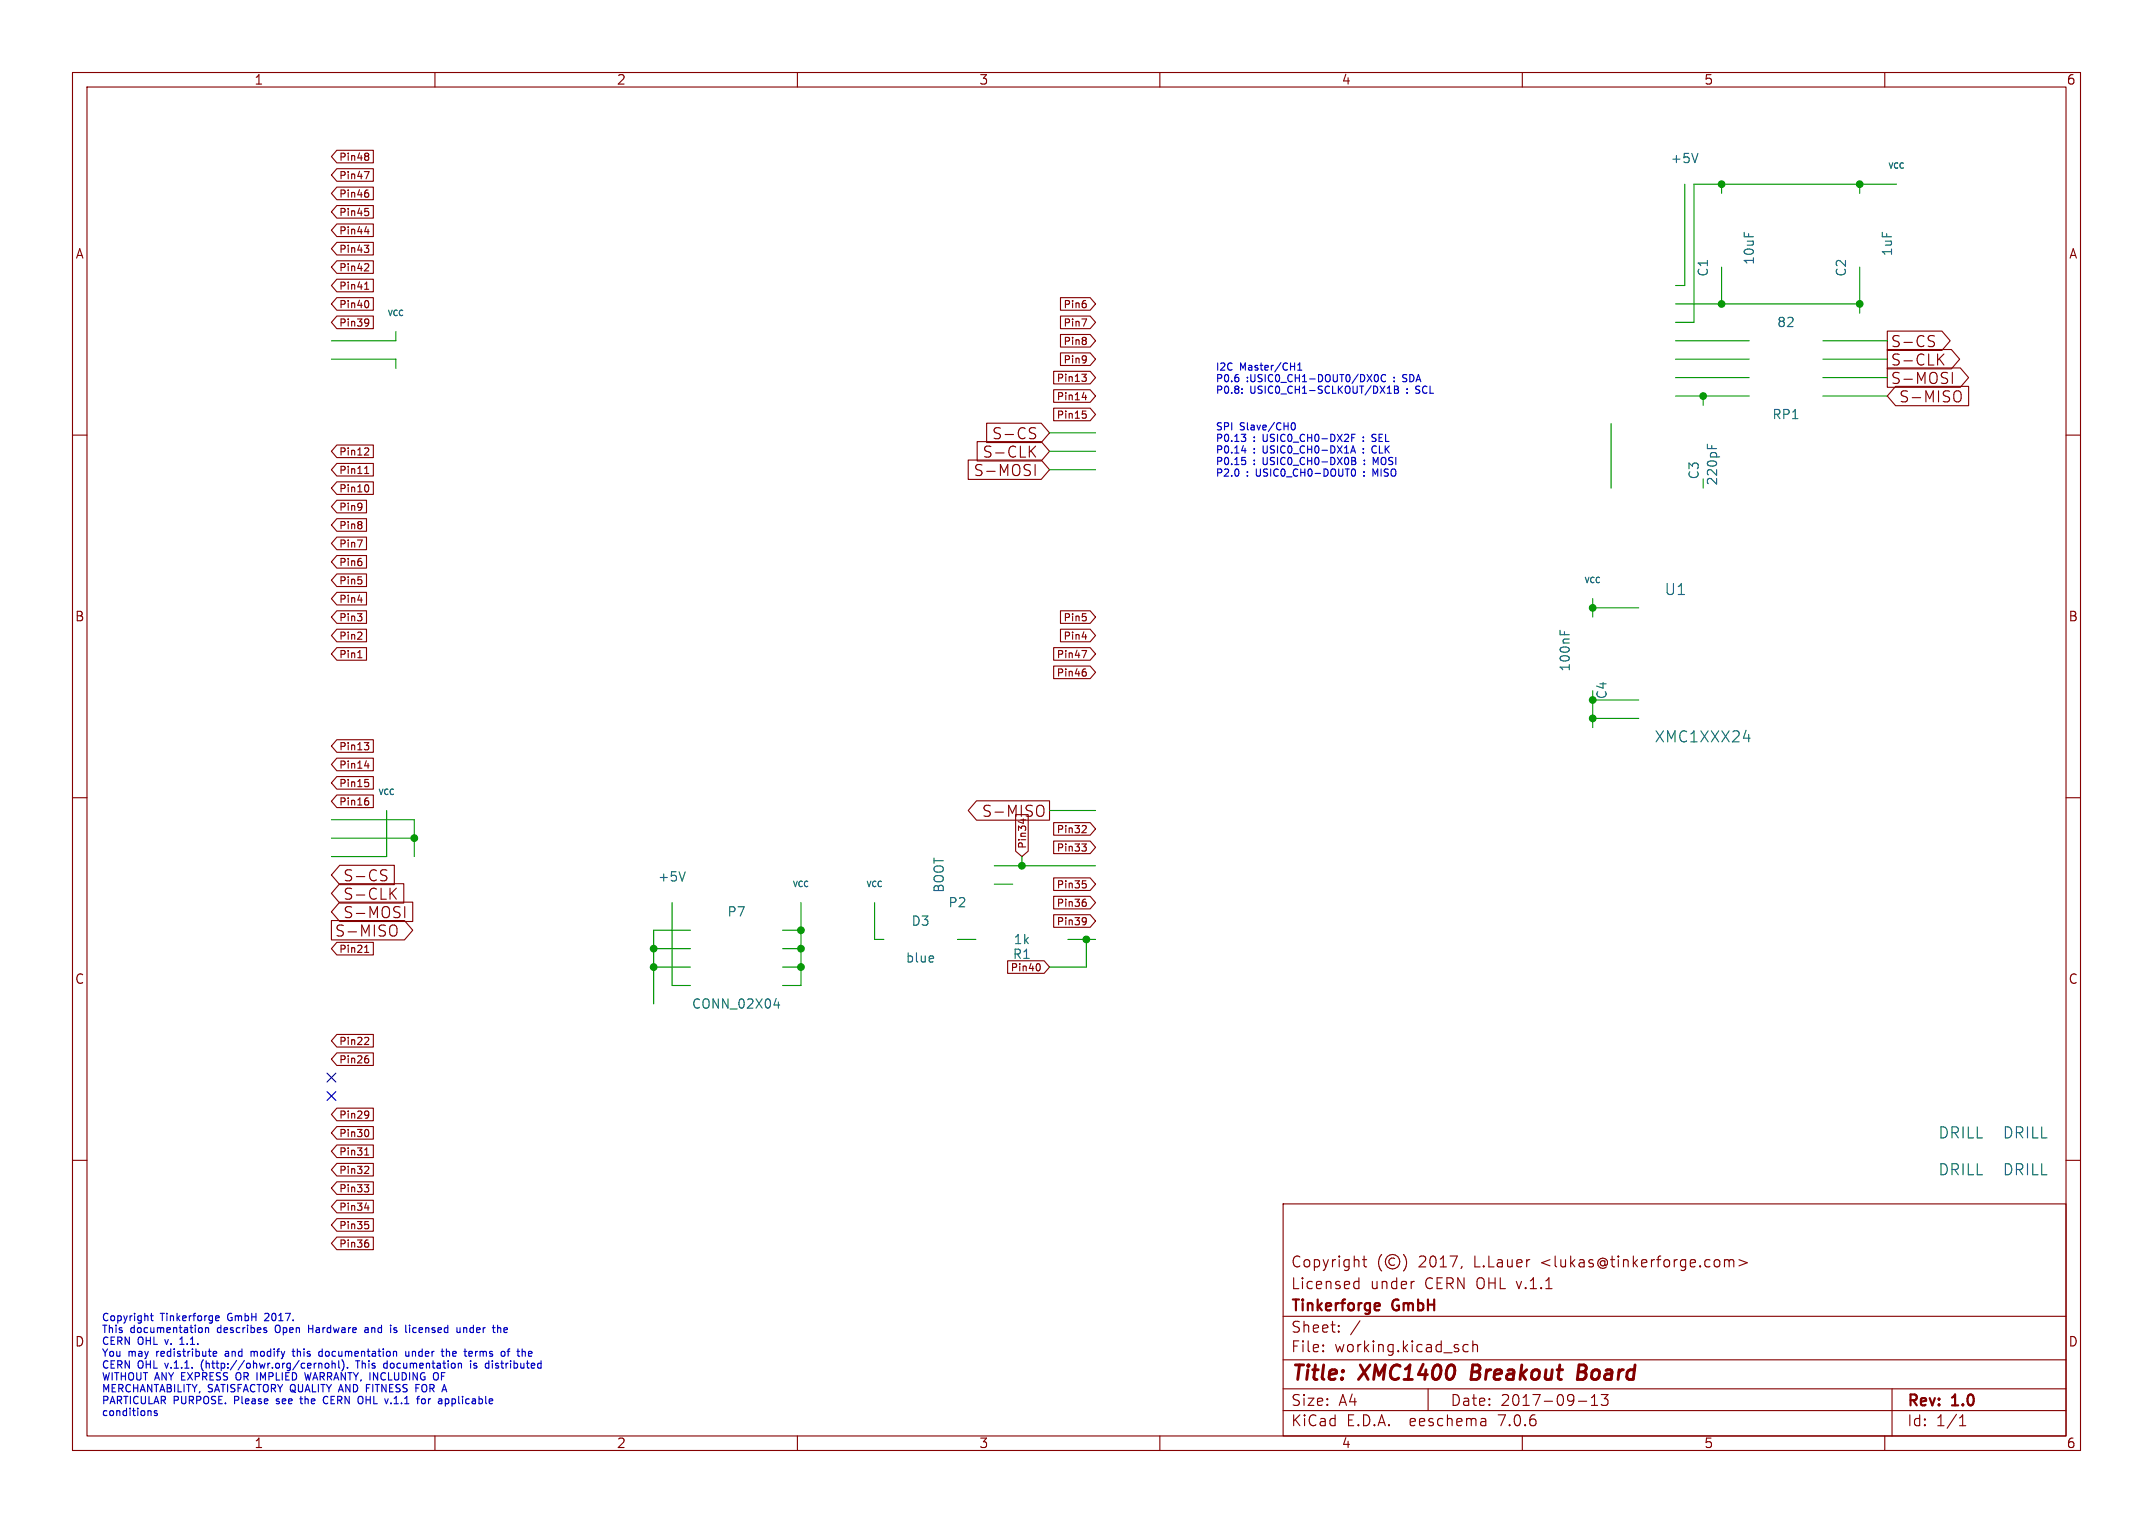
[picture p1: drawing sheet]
<svg xmlns="http://www.w3.org/2000/svg" width="297mm" height="210mm" viewBox="0 0 297 210" stroke-linecap="round" stroke-linejoin="round" font-family="sans-serif">
<g fill="none" stroke="#840000" stroke-width=".15">
<path d="M10 10h277v190h-277zM12 12h273v186h-273zM60 10v2M110 10v2M160 10v2M210 10v2M260 10v2M46.5 36h5v1.7h-5l-.8-.9zM46.5 38.5h5v1.7h-5l-.8-.8zM46.5 33.4h5v1.8h-5l-.8-.9zM46.5 30.9h5v1.7h-5l-.8-.8zM46.5 20.7h5v1.8h-5l-.8-.9z"/>
<path d="M46.5 28.3h5v1.8h-5l-.8-.9zM46.5 25.8h5v1.7h-5l-.8-.8zM46.5 23.3h5v1.7h-5l-.8-.9zM50.3 33.8h.6l-.4 .4 .3 .1 .1 .3-.2 .2h-.3M50.3 23.7h.6l-.4 1M50.3 39.9h.6M50.3 31.9h.6M50.3 28.7h.5M50.4 39.1l.2-.2v1M50.4 29.1h.3l.2 .2-.1 .4h-.4M50.4 36.4h.4l.1 .2-.6 .8h.6M50.5 21.1h.2l.2 .2-.2 .2"/>
<path d="M50.5 26.6h.2l.2 .2-.1 .3-.3 .1M50.5 21.5h.2M50.6 26.2h.2M50.7 21.5l.1 .1 .1 .3-.1 .2h-.3M50.8 31.6v.7M10 60h2M46.5 43.6h5v1.7h-5l-.8-.8zM46.5 41h5v1.8h-5l-.8-.9zM50.5 44l.3 .1a.66 .66 0 0 1-.2 .9M50.6 41.4a.62 .62 0 0 1 0 1M50.9 44.4l-.2 .2h-.2M136.1 58.4h7.5l1.2 1.3-1.2 1.3h-7.5z"/>
<path d="M142.3 59.7a.56 .56 0 0 1 .6 .4l-.2 .3-.5 .1M142.3 59h.6M145.3 53.7h5.1l.7 .9-.7 .9h-5.1zM145.3 56.3h5.1l.7 .9-.7 .8h-5.1zM145.3 51.2h5.1l.7 .9-.7 .8h-5.1zM146.3 41h4.1l.7 .9-.7 .9h-4.1zM146.3 46.1h4.1l.7 .9-.7 .9h-4.1zM146.3 43.6h4.1l.7 .9-.7 .8h-4.1zM146.3 48.7h4.1l.7 .8-.7 .9h-4.1zM149.2 51.6h.7l-.4 .4 .3 .1 .1 .3-.2 .2h-.3M149.2 44h.7l-.4 1M149.3 54.8h.6"/>
<path d="M149.3 56.7h.5M149.4 57.1h.3l.2 .1-.1 .4-.4 .1M149.8 41.9l.1 .1-.1 .4M149.8 46.6l.1 .1-.1 .2M149.8 47l.1 .1-.1 .4M149.8 49.1v.1a.83 .83 0 0 1-.1 .8M149.8 54.5v.6M149.9 49.5l-.1 .1M260.3 45.7h7.6l1.1 1.3-1.1 1.3h-7.6zM260.3 50.7h10.1l1.2 1.4-1.2 1.3h-10.1zM260.3 48.2h8.9l1.1 1.3-1.1 1.4h-8.9zM261.5 53.3h10.1v2.6h-10.1l-1.2-1.3z"/>
<path d="M266.3 47a.56 .56 0 0 1 .6 .4l-.2 .3-.5 .1M266.3 46.3h.6M267.5 49.5l.7 .8M268.2 48.8l-.9 .9M269.3 51.4v1.5M269.9 53.9a.51 .51 0 0 1 .6 .5v.5a.51 .51 0 0 1-.6 .5M285 60h2M46.5 74.1h4.1v1.7h-4.1l-.8-.9zM46.5 71.5h4.1v1.8h-4.1l-.8-.9zM46.5 79.1h4.1v1.8h-4.1l-.8-.9zM46.5 69h4.1v1.7h-4.1l-.8-.8zM46.5 63.9h5v1.7h-5l-.8-.8z"/>
<path d="M46.5 61.4h5v1.7h-5l-.8-.9zM46.5 66.4h5v1.8h-5l-.8-.9zM46.5 76.6h4.1v1.7h-4.1l-.8-.8zM49.3 74.5h.7l-.5 1M49.9 72v.3M49.9 69.5v.6M49.9 72.4v.4M49.9 77.5v.4M49.9 69.8v.1M50.3 65.3h.6M50.4 64.5l.2-.2v1M50.4 61.8h.4l.1 .2-.6 .8h.6"/>
<path d="M50.6 66.8a.62 .62 0 0 1 0 1M133.6 63.4h10l1.2 1.4-1.2 1.3h-10zM134.8 60.9h8.8l1.2 1.3-1.2 1.4h-8.8zM142.2 62.2l.7 .8M142.8 64.1v1.5M142.9 61.5l-.9 .9M46.5 81.7h4.1v1.7h-4.1l-.8-.8zM46.5 89.3h4.1v1.7h-4.1l-.8-.8zM46.5 86.8h4.1v1.7h-4.1l-.8-.9zM46.5 84.2h4.1v1.8h-4.1l-.8-.9zM49.3 84.6h.6l-.3 .4M49.3 88.2h.6"/>
<path d="M49.4 82.7h.6M49.4 90.7h.5M49.9 80v.4M49.9 85.1v.4M49.9 87.3v.3M145.3 91.8h5.1l.7 .9-.7 .9h-5.1zM145.3 89.3h5.1l.7 .9-.7 .8h-5.1zM146.3 86.8h4.1l.7 .8-.7 .9h-4.1zM146.3 84.2h4.1l.7 .9-.7 .9h-4.1zM149.2 89.7h.7l-.4 1M149.3 87.8h.6M149.3 84.6h.5"/>
<path d="M149.5 92.6h.2l.2 .2-.1 .3-.3 .1M149.6 92.2h.2M149.8 85l.1 .2-.1 .4M10 110h2M46.5 109.6h5v1.8h-5l-.8-.9zM46.5 104.5h5v1.8h-5l-.8-.9zM46.5 102h5v1.7h-5l-.8-.8zM46.5 107.1h5v1.7h-5l-.8-.8zM46.9 119.3h7.5v2.7h-7.5l-1.2-1.3zM50.3 102.4h.6l-.4 .4 .3 .1 .1 .3-.2 .2h-.3M50.3 105.6h.6M50.3 107.5h.5"/>
<path d="M50.4 107.9h.3l.2 .1-.1 .4-.4 .1M50.5 110.4h.2l.2 .2-.1 .3-.3 .1M50.6 110h.2M50.8 105.3v.6M52.8 119.9l.6 .1M134.7 110.4h10.1v2.7h-10.1l-1.1-1.3zM140.1 112.3h1.7v5.1l-.8 .7-.9-.7zM143.4 111a.51 .51 0 0 1 .6 .5v.6a.51 .51 0 0 1-.6 .5M145.3 113.4h5.1l.7 .9-.7 .9h-5.1zM145.3 116h5.1l.7 .8-.7 .9h-5.1zM149.2 116.4h.7l-.4 .3 .3 .1 .1 .4-.2 .2h-.3M149.4 113.8l.4 .1 .1 .2-.7 .7h.7"/>
<path d="M285 110h2M45.7 126.9h10.1l1.1 1.4-1.1 1.3h-10.1zM46.5 129.9h5v1.8h-5l-.8-.9zM46.9 124.4h10v2.7h-10l-1.2-1.4zM46.9 121.9h8.8v2.6h-8.8l-1.2-1.3zM50.3 131.3h.6M50.4 130.6l.2-.3v1M52.8 120.7a.56 .56 0 0 1 .6 .3l-.2 .4-.5 .1M54 123.1l.7 .9M54.4 127.6h.1a.97 .97 0 0 1-.1 1.5h-.3M54.7 122.5l-.9 .8M55.8 125v1.5"/>
<path d="M139 132.5h5l.8 .9-.8 .8h-5zM143.2 132.9a.53 .53 0 0 1 .3 .5 .53 .53 0 0 1-.3 .5M145.3 121.1h5.1l.7 .8-.7 .9h-5.1zM145.3 126.1h5.1l.7 .9-.7 .9h-5.1zM145.3 123.6h5.1l.7 .9-.7 .8h-5.1zM149.3 121.5h.5M149.4 121.8h.3l.2 .2-.1 .4h-.4M149.5 124.4h.2l.2 .2-.1 .3-.3 .1M149.5 126.5l.3 .1a.65 .65 0 0 1-.2 .9M149.6 124h.2M149.9 127l-.2 .1h-.2M10 160h2"/>
<path d="M46.5 145.2h5v1.7h-5l-.8-.8zM46.5 152.8h5v1.7h-5l-.8-.8zM46.5 155.3h5v1.8h-5l-.8-.9zM46.5 157.9h5v1.7h-5l-.8-.8zM46.5 142.6h5v1.8h-5l-.8-.9zM50.3 159.3h.6M50.4 158.5l.2-.2v1M50.4 143l.4 .1 .1 .2-.6 .7h.6M50.5 146h.2l.2 .1-.1 .4-.3 .1M50.5 153.2l.3 .1a.66 .66 0 0 1-.2 .9M50.6 145.6h.2M50.6 155.7a.62 .62 0 0 1 0 1"/>
<path d="M50.9 153.6l-.2 .2h-.2M285 160h2M46.5 170.6h5v1.7h-5l-.8-.8zM46.5 160.4h5v1.8h-5l-.8-.9zM46.5 163h5v1.7h-5l-.8-.9zM46.5 168h5v1.8h-5l-.8-.9zM46.5 165.5h5v1.7h-5l-.8-.8zM50.3 163.4h.6l-.4 .3 .3 .1 .1 .4-.2 .2h-.3M50.3 166.6h.6M50.3 168.4h.5M50.4 160.8l.4 .1 .1 .2-.6 .7h.6M50.4 168.8h.3l.2 .2-.1 .4h-.4"/>
<path d="M50.5 171.4h.2l.2 .1-.1 .4-.3 .1M50.6 171h.2M50.8 166.2v.7M177 166h108v32h-108zM186.9 177.6l.1 .1 .5-.1M186.9 176.8l.1-.1 .5 .1M187.5 176.2v1.5M188 173.7h.5M188.2 173.2v1.3v.1l.3 .1M190.6 173a1.72 1.72 0 0 0 0 2.3M192.4 173.6a.52 .52 0 0 0-.8 .4 .52 .52 0 0 0 .8 .4M193.6 173a1.72 1.72 0 0 1 0 2.3"/>
<path d="M195 176.7h.1M201.7 174.6l-.2 .3M237.9 173.8a.37 .37 0 0 1 .6 .1M237.9 173.7v1M238.5 173.9l.2-.2 .4 .1 .1 .9M238.5 173.9v.8M239.9 173.7l1.1 .4-1.1 .5M60 198v2M110 198v2M160 198v2M177 194.5h108M177 191.5h108"/>
<path d="M177 187.5h108M177 181.5h108M182.5 186.3h.1l-.1 .1M182.5 186.3v.1M182.5 185.5v.1M182.5 185.5h.1l-.1 .1M184.7 183.6v.1M184.7 183.6h-.1l.1 .1M184.7 182.8v.1M184.7 182.8h-.1l.1 .1M187.6 182.1l-1.3 2M197 191.5v3"/>
<path d="M202.5 185.5l-.4-.1-.3 .3v.4l.2 .2 .1 .1 .4-.1M203.2 185.5a.37 .37 0 0 1 .6 .1v.8M203.2 184.9v1.5M204.9 195.7l.1 .9M205 196.5l-.2 .1M205 196h-.2M210 198v2M217.7 193.2h1.2M219.5 193.8h.9M219.5 192.7l.5-.4v1.5M220.9 192.3h.9l-.5 .6a.41 .41 0 0 1 .5 .3v.3l-.1 .2-.6 .1-.2-.1M260 198v2"/>
<path d="M261 191.5v6.5M270.3 196.6h.9M270.3 195.5l.4-.4v1.5"/>
<circle cx="192.1" cy="174" r="1"/>
</g>
<path d="M203.2 188.2l-.3 2h.8M217.7 189.2h.7M218.4 189.2l.3 .1M218.5 188.2h-.7l-.2 2h.7l.3-.1M218.6 189.1l-.2 .1" fill="none" stroke="#840000" stroke-width=".4"/>
<path d="M190.1 179.7l.2 .1v.2l-.7 .2M190.3 180.6l-.2 .1" fill="none" stroke="#840000" stroke-width=".3"/>
<g fill="none" stroke="#0000c2" stroke-width=".15">
<path d="M171.3 54.1v.1M171.3 53.6v.1M171.8 59.9l-.3 .4M178.2 58.4l.2-.1a.53 .53 0 0 1 .3 .5 .53 .53 0 0 1-.3 .5l-.2-.1-.1-.3zM179 51h.6M179 50.3l.3-.2v.9M186.9 59.9h-.4v1M189.6 52l.1-.3 .1-.1a.53 .53 0 0 1 .4 .5 .53 .53 0 0 1-.4 .5l-.1-.1-.1-.2M189.7 59.9h-.3l-.2 .2 .1 .2 .3 .1M191.1 51.7a.47 .47 0 0 0-.6 .4 .47 .47 0 0 0 .4 .5l.2-.1M191.4 53.5l.3-.3v1M191.4 54.2h.5"/>
<path d="M192.3 52.5v.1M192.3 52v.1M192.4 53.2h.3l.2 .2-.2 .3 .2 .1v.2l-.2 .2h-.3zM192.4 53.7h.3M193.5 52.6h.1M193.6 51.7l-.1 .1 .1 .3M194.1 54.1v.1M194.1 53.6v.1M195.3 54.2h.1M195.4 53.3l-.1 .1 .1 .3M171.3 62.1h.6M171.3 63.1h.5"/>
<path d="M171.7 60.3l.1 .2v.2l-.1 .2M171.7 63.5l.1 .1v.3l-.1 .2M171.7 61.8v.7M186.3 62.5l.4-1 .3 1M186.4 62.2h.5M186.5 60.4h.3M186.5 63.1l.4 .1 .1 .2-.2 .1M186.5 63.5h.3M186.6 64.7h.1a.53 .53 0 0 1 .3 .5 .53 .53 0 0 1-.3 .5l-.1-.1M186.8 63.5l.2 .2v.3l-.5 .1M188.1 60.3v.1M188.1 60.8v.1"/>
<path d="M188.1 61.9v.1M188.1 62.4v.1M188.2 65.6v.1M188.2 65v.1M188.2 64v.1M188.2 63.5h.1M189.2 60.8l.4 .1M189.6 61.5a.53 .53 0 0 0-.4 .5 .53 .53 0 0 0 .4 .5M189.7 65.4l-.3-.7v1M189.8 63.8l-.4-.7v1M20.7 194.5l.1 .2v.5M20.7 181.4h.4"/>
<path d="M20.9 181.1v.9l.2 .1M21.7 194.6l-.3-.1-.1 .2v.1l.4 .1v.2h-.4M24.8 185.4h.6M25 184.5l-.2 .2M27.6 183.1h.2l.1 .2v.4h-.3M27.8 187.9v.7M28.3 183.2l.2-.1h.2l.1 .6M28.3 183.1v.6M29.4 186.7l.5-.1-.1-.2-.2-.1-.2 .2 .1 .5h.3M29.7 181.6l.2-.2h.2l.1 .2v.1l-.5 .1M29.7 182l.2 .1h.3M31.1 186.7v.3"/>
<path d="M32.6 189.4v.7M34.6 186.3v.7M34.9 186.3l-.3 .1M36.6 181.1l-.1 .1M36.7 183.4l.1 .2-.1 .1M36.7 183.1h.1M37.1 181.5l-.6 .6h.6M38 182.9v.7M38.1 193.5l.1 .1M38.2 192.9v.3M40.3 186.3h.4M40.4 186v.9l.3 .1"/>
<path d="M41.4 192.9h.3M41.5 192.5v.9l.2 .2M42 189.3l.3 1 .2-.7 .2 .7M42.6 182.7v1M42.6 183.2h.5M44 186.8l.2 .2h.3M44 188v.7M44 188.1l.1-.1h.3v.7M44.5 186.4l-.3-.1-.2 .2M44.5 186v1M44.8 192.6a.5 .5 0 0 0-.2 .6 .5 .5 0 0 0 .6 .3M44.9 188h.3l.2 .2v.3l-.2 .2-.3-.1-.1-.1z"/>
<path d="M45.8 188.1l.2-.1h.2v.7M45.8 187.6v1.1M46.7 187.6v.9l.2 .2M47.2 187.5a1.19 1.19 0 0 1 0 1.5M47.9 188.6v.1M49.3 187.6v1.1M49.9 192.6a.72 .72 0 0 1 0 .9M50.4 183.1h.3l.1 .6M50.5 191.4h.4M50.8 183.3l-.3 .1-.2 .1 .2 .2h.3M53 188.6l.1 .1 .3-.1M53.4 188h-.3l-.1 .1"/>
<path d="M53.4 187.6v1.1M54.3 183.7h.4M54.7 183.1h-.2l-.2 .1 .1 .2 .3 .1M56 186.3v.7h.3l.1-.1M56.4 186.3v.7M56.5 182.7v.1M56.9 186.3v.7M57 183.1l-.1 .2 .1 .4M57 186.3l-.1 .1M57.4 191.4h.3M58.2 192.9h.3l.2 .2v.3l-.2 .2-.3-.1-.1-.1zM60.3 189.3a.72 .72 0 0 1 0 .9"/>
<path d="M61.4 192.9h.3l.2 .2-.1 .4h-.4M61.6 186.4l.1-.1 .3 .1v.6M61.6 186v1M63 183.1l.1 .6h.2h.2M63.5 183.1v.6M63.5 188l.2 .1v.6M64 183.1v.6M64.3 183.1h-.2l-.1 .1M64.9 187.6v.1M64.9 188v.7M65 186.3l.2 .3-.5 .1M65.1 187h-.1"/>
<path d="M65.4 188.6h.3M65.6 186.3v.7M65.6 186.4v.1M65.7 188h-.2l-.1 .1v.2l.3 .1M67.9 187.6v.1M67.9 188v.7M68.8 183.1l.3 .1v.5M69.6 183.1v.6M70 186.3h.3M70 183.3l-.5 .1M70.3 186l-.2 .1v.9M72.9 187h.4"/>
<path d="M72.9 186.4l.3-.1 .2 .3-.5 .1"/>
</g>
<g fill="none" stroke="#009600" stroke-width=".15">
<path d="M232.4 25.4v14h-1.3M237.5 25.4v1.3M237.5 36.8v5.1M256.5 25.4v1.3M256.5 36.8v6.4M261.6 25.4h-27.9v19.1h-2.6M45.7 49.5h8.9v1.3M54.6 45.7v1.3h-8.9M144.8 59.7h6.3M222.2 58.4v8.9M231.1 41.9h25.4M231.1 47h10.2"/>
<path d="M231.1 54.6h10.2M231.1 52.1h10.2M231.1 49.5h10.2M234.9 54.6v1.3M251.5 47h8.8M251.5 54.6h8.8M251.5 52.1h8.8M251.5 49.5h8.8M144.8 64.8h6.3M144.8 62.2h6.3M234.9 66v1.3M219.7 82.6v2.5"/>
<path d="M219.7 95.3v5M219.7 96.5h6.4M219.7 99.1h6.4M219.7 83.8h6.4M45.7 113h11.4v5.1M45.7 115.6h11.4M53.3 111.8v6.3h-7.6M137.2 119.4h13.9M141 118.1v1.3M144.8 111.8h6.3M90.2 130.8h5M90.2 133.4h5"/>
<path d="M92.7 124.5v11.4h2.5M95.2 128.3h-5v10.1M107.9 130.8h2.6M107.9 133.4h2.6M107.9 128.3h2.6M110.5 124.5v11.4h-2.6M120.6 124.5v5h1.3M132.1 129.5h2.5M137.2 121.9h2.5M147.3 129.5h3.8M149.9 129.5v3.9h-5.1"/>
</g>
<path d="M45.1 148l1.2 1.2M45.1 150.5l1.2 1.2M46.3 148l-1.2 1.2M46.3 150.5l-1.2 1.2" fill="none" stroke="#000084" stroke-width=".15"/>
<path d="M234.2 21.2l-.4 1.2M235.5 61.3v.6M236.1 61.4v.5M215.2 86.9v.6M215.8 87.1v.4M240.5 101.8h.9M94.5 120.2l-.4 1.3M106.8 138.6h.8M107.4 138.2v.8M128.7 131.9l.1 .2-.6 .1" fill="none" stroke="#006464" stroke-width=".15"/>
<g fill="#009600" stroke="#009600" stroke-width=".15">
<circle cx="256.5" cy="41.9" r=".46"/>
<circle cx="237.5" cy="41.9" r=".46"/>
<circle cx="256.5" cy="25.4" r=".46"/>
<circle cx="237.5" cy="25.4" r=".46"/>
<circle cx="219.7" cy="99.1" r=".46"/>
<circle cx="219.7" cy="96.5" r=".46"/>
<circle cx="219.7" cy="83.8" r=".46"/>
<circle cx="234.9" cy="54.6" r=".46"/>
<circle cx="90.2" cy="133.4" r=".46"/>
<circle cx="110.5" cy="133.4" r=".46"/>
<circle cx="110.5" cy="130.8" r=".46"/>
<circle cx="110.5" cy="128.3" r=".46"/>
<circle cx="90.2" cy="130.8" r=".46"/>
<circle cx="57.1" cy="115.6" r=".46"/>
<circle cx="141" cy="119.4" r=".46"/>
<circle cx="149.9" cy="129.5" r=".46"/>
</g>
<g font-size="2.8" fill="#840000">
<text x="178" y="190.9">Title:</text>
<text x="187.7" y="190.9">XMC1400</text>
<text x="203.8" y="190.9">Breakout</text>
<text x="219.3" y="190.9">Board</text>
</g>
<g font-size="2.1" fill="#840000">
<text x="260.7" y="48.1">S-CS</text>
<text x="260.7" y="53.2">S-MOSI</text>
<text x="260.7" y="50.6">S-CLK</text>
<text x="261.9" y="55.7">S-MISO</text>
<text x="134.2" y="65.9">S-MOSI</text>
<text x="135.5" y="63.3">S-CLK</text>
<text x="136.8" y="60.8">S-CS</text>
<text x="135.4" y="112.9">S-MISO</text>
<text x="47.2" y="124.3">S-CLK</text>
<text x="47.2" y="121.7">S-CS</text>
<text x="46.1" y="129.4">S-MISO</text>
<text x="47.2" y="126.8">S-MOSI</text>
<text x="178" y="178">Licensed</text>
<text x="178" y="175">Copyright</text>
<text x="189" y="178">under</text>
<text x="195.7" y="175">2017,</text>
<text x="196.6" y="178">CERN OHL v.1.1</text>
<text x="203.5" y="175">L.Lauer</text>
<text x="212.8" y="175">&lt;lukas@tinkerforge.com&gt;</text>
<text x="178" y="184">Sheet:</text>
<text x="178" y="181.2">Tinkerforge</text>
<text x="192.2" y="181.2">GmbH</text>
<text x="178" y="186.7">File:</text>
<text x="184.1" y="186.7">working.kicad_sch</text>
<text x="178" y="196.9">KiCad</text>
<text x="178" y="194.1">Size:</text>
<text x="184.7" y="194.1">A4</text>
<text x="185.7" y="196.9">E.D.A.</text>
<text x="194.6" y="196.9">eeschema</text>
<text x="200" y="194.1">Date:</text>
<text x="207" y="196.9">7.0.6</text>
<text x="207" y="194.1">2017-09-13</text>
<text x="263" y="194.3">Rev:</text>
<text x="263" y="196.9">Id:</text>
<text x="267.1" y="196.9">1/1</text>
<text x="269.4" y="194.3">1.0</text>
</g>
<g font-size="2.1" fill="#006464">
<text x="229.5" y="82.3">U1</text>
<text x="228.2" y="102.6">XMC1XXX24</text>
<text x="267.3" y="157.2">DRILL</text>
<text x="276.2" y="157.2">DRILL</text>
<text x="267.3" y="162.3">DRILL</text>
<text x="276.2" y="162.3">DRILL</text>
</g>
<g font-size="1.8" fill="#840000">
<text x="35" y="11.9">1</text>
<text x="85" y="11.9">2</text>
<text x="135" y="11.9">3</text>
<text x="185" y="11.9">4</text>
<text x="235" y="11.9">5</text>
<text x="285" y="11.9">6</text>
<text x="10.3" y="35.9">A</text>
<text x="285.3" y="35.9">A</text>
<text x="10.3" y="85.9">B</text>
<text x="285.3" y="85.9">B</text>
<text x="10.3" y="135.9">C</text>
<text x="285.3" y="135.9">C</text>
<text x="10.3" y="185.9">D</text>
<text x="285.3" y="185.9">D</text>
<text x="35" y="199.9">1</text>
<text x="85" y="199.9">2</text>
<text x="135" y="199.9">3</text>
<text x="185" y="199.9">4</text>
<text x="235" y="199.9">5</text>
<text x="285" y="199.9">6</text>
</g>
<g font-size="1.8" fill="#006464">
<text x="230.4" y="22.7">+5V</text>
<text x="261.2" y="35.4" transform="rotate(-90 261.2 35.4)">1uF</text>
<text x="235.8" y="38.3" transform="rotate(-90 235.8 38.3)">C1</text>
<text x="242.2" y="36.6" transform="rotate(-90 242.2 36.6)">10uF</text>
<text x="254.9" y="38.3" transform="rotate(-90 254.9 38.3)">C2</text>
<text x="245.1" y="45.3">82</text>
<text x="244.4" y="58">RP1</text>
<text x="234.5" y="66.2" transform="rotate(-90 234.5 66.2)">C3</text>
<text x="237.1" y="67" transform="rotate(-90 237.1 67)">220pF</text>
<text x="216.8" y="92.7" transform="rotate(-90 216.8 92.7)">100nF</text>
<text x="221.8" y="96.5" transform="rotate(-90 221.8 96.5)">C4</text>
<text x="90.7" y="121.8">+5V</text>
<text x="130.4" y="123.2" transform="rotate(-90 130.4 123.2)">BOOT</text>
<text x="130.7" y="125.3">P2</text>
<text x="100.3" y="126.6">P7</text>
<text x="125.7" y="127.9">D3</text>
<text x="139.7" y="130.4">1k</text>
<text x="124.9" y="132.9">blue</text>
<text x="139.6" y="132.4">R1</text>
<text x="95.4" y="139.3">CONN_02X04</text>
</g>
<g font-size="1.4" fill="#840000">
<text x="46.7" y="22.4">Pin48</text>
<text x="46.7" y="27.5">Pin46</text>
<text x="46.7" y="24.9">Pin47</text>
<text x="46.7" y="35.1">Pin43</text>
<text x="46.7" y="32.5">Pin44</text>
<text x="46.7" y="30">Pin45</text>
<text x="46.7" y="37.6">Pin42</text>
<text x="46.7" y="40.2">Pin41</text>
<text x="46.7" y="45.2">Pin39</text>
<text x="46.7" y="42.7">Pin40</text>
<text x="146.6" y="42.7">Pin6</text>
<text x="146.6" y="47.8">Pin8</text>
<text x="146.6" y="45.2">Pin7</text>
<text x="145.6" y="52.9">Pin13</text>
<text x="146.6" y="50.3">Pin9</text>
<text x="145.6" y="55.4">Pin14</text>
<text x="145.6" y="57.9">Pin15</text>
<text x="46.7" y="65.6">Pin11</text>
<text x="46.7" y="63">Pin12</text>
<text x="46.7" y="70.6">Pin9</text>
<text x="46.7" y="68.1">Pin10</text>
<text x="46.7" y="75.7">Pin7</text>
<text x="46.7" y="73.2">Pin8</text>
<text x="46.7" y="83.3">Pin4</text>
<text x="46.7" y="80.8">Pin5</text>
<text x="46.7" y="78.3">Pin6</text>
<text x="46.7" y="88.4">Pin2</text>
<text x="46.7" y="85.9">Pin3</text>
<text x="146.6" y="88.4">Pin4</text>
<text x="146.6" y="85.9">Pin5</text>
<text x="46.7" y="91">Pin1</text>
<text x="145.6" y="93.5">Pin46</text>
<text x="145.6" y="91">Pin47</text>
<text x="46.7" y="106.2">Pin14</text>
<text x="46.7" y="103.7">Pin13</text>
<text x="46.7" y="111.3">Pin16</text>
<text x="46.7" y="108.7">Pin15</text>
<text x="141.8" y="117.1" transform="rotate(-90 141.8 117.1)">Pin34</text>
<text x="145.6" y="115.1">Pin32</text>
<text x="145.6" y="117.6">Pin33</text>
<text x="145.6" y="122.7">Pin35</text>
<text x="145.6" y="125.3">Pin36</text>
<text x="46.7" y="131.6">Pin21</text>
<text x="145.6" y="127.8">Pin39</text>
<text x="139.3" y="134.1">Pin40</text>
<text x="46.7" y="146.8">Pin26</text>
<text x="46.7" y="144.3">Pin22</text>
<text x="46.7" y="154.5">Pin29</text>
<text x="46.7" y="157">Pin30</text>
<text x="46.7" y="159.5">Pin31</text>
<text x="46.7" y="162.1">Pin32</text>
<text x="46.7" y="164.6">Pin33</text>
<text x="46.7" y="167.2">Pin34</text>
<text x="46.7" y="172.2">Pin36</text>
<text x="46.7" y="169.7">Pin35</text>
</g>
<g font-size="1.4" fill="#0000c2">
<text x="167.6" y="51.2">I2C</text>
<text x="167.6" y="52.8">P0.6</text>
<text x="171.1" y="51.2">Master/CH1</text>
<text x="172" y="52.8">:USIC0_CH1-DOUT0/DX0C</text>
<text x="194" y="52.8">SDA</text>
<text x="167.6" y="54.4">P0.8:</text>
<text x="167.6" y="59.4">SPI</text>
<text x="171.1" y="59.4">Slave/CH0</text>
<text x="172.5" y="54.4">USIC0_CH1-SCLKOUT/DX1B</text>
<text x="195.8" y="54.4">SCL</text>
<text x="167.6" y="61">P0.13</text>
<text x="167.6" y="62.6">P0.14</text>
<text x="167.6" y="64.2">P0.15</text>
<text x="167.6" y="65.8">P2.0</text>
<text x="172" y="65.8">:</text>
<text x="172.9" y="61">:</text>
<text x="172.9" y="62.6">:</text>
<text x="172.9" y="64.2">:</text>
<text x="173.5" y="65.8">USIC0_CH0-DOUT0</text>
<text x="174.4" y="61">USIC0_CH0-DX2F</text>
<text x="174.4" y="62.6">USIC0_CH0-DX1A</text>
<text x="174.4" y="64.2">USIC0_CH0-DX0B</text>
<text x="190" y="61">SEL</text>
<text x="190" y="62.6">CLK</text>
<text x="190.1" y="65.8">MISO</text>
<text x="190.1" y="64.2">MOSI</text>
<text x="14" y="182.2">Copyright</text>
<text x="14" y="183.9">This</text>
<text x="14" y="185.5">CERN</text>
<text x="18" y="183.9">documentation</text>
<text x="19" y="185.5">OHL</text>
<text x="22.2" y="182.2">Tinkerforge</text>
<text x="23" y="185.5">v.</text>
<text x="25.3" y="185.5">1.1.</text>
<text x="30.2" y="183.9">describes</text>
<text x="31.6" y="182.2">GmbH</text>
<text x="37" y="182.2">2017.</text>
<text x="38.4" y="183.9">Open</text>
<text x="43.2" y="183.9">Hardware</text>
<text x="51.3" y="183.9">and</text>
<text x="55.1" y="183.9">is</text>
<text x="57.4" y="183.9">licensed</text>
<text x="64.7" y="183.9">under</text>
<text x="70" y="183.9">the</text>
<text x="14" y="187.2">You</text>
<text x="14" y="188.8">CERN</text>
<text x="14" y="190.4">WITHOUT ANY EXPRESS</text>
<text x="17.7" y="187.2">may</text>
<text x="19" y="188.8">OHL</text>
<text x="21.8" y="187.2">redistribute</text>
<text x="23" y="188.8">v.1.1.</text>
<text x="28.2" y="188.8">(http://ohwr.org/cernohl).</text>
<text x="31.5" y="187.2">and</text>
<text x="33" y="190.4">OR IMPLIED</text>
<text x="35.3" y="187.2">modify</text>
<text x="41.4" y="187.2">this</text>
<text x="43.1" y="190.4">WARRANTY, INCLUDING</text>
<text x="45.2" y="187.2">documentation</text>
<text x="49.9" y="188.8">This</text>
<text x="53.9" y="188.8">documentation</text>
<text x="57.4" y="187.2">under</text>
<text x="61.3" y="190.4">OF</text>
<text x="62.7" y="187.2">the</text>
<text x="66.1" y="187.2">terms</text>
<text x="66.1" y="188.8">is</text>
<text x="68.4" y="188.8">distributed</text>
<text x="71.4" y="187.2">of</text>
<text x="14" y="192.1">MERCHANTABILITY,</text>
<text x="14" y="193.7">PARTICULAR</text>
<text x="14" y="195.3">conditions</text>
<text x="23.9" y="193.7">PURPOSE.</text>
<text x="28.7" y="192.1">SATISFACTORY QUALITY AND</text>
<text x="32.5" y="193.7">Please</text>
<text x="38.6" y="193.7">see</text>
<text x="42.2" y="193.7">the</text>
<text x="45.6" y="193.7">CERN</text>
<text x="50.6" y="193.7">OHL</text>
<text x="51.2" y="192.1">FITNESS</text>
<text x="54.6" y="193.7">v.1.1</text>
<text x="58.3" y="192.1">FOR</text>
<text x="59.3" y="193.7">for</text>
<text x="62.5" y="193.7">applicable</text>
</g>
<g font-size="1.1" fill="#006464">
<text x="260.4" y="23.5">VCC</text>
<text x="53.4" y="43.8">VCC</text>
<text x="218.5" y="80.6">VCC</text>
<text x="52.1" y="109.8">VCC</text>
<text x="109.2" y="122.5">VCC</text>
<text x="119.4" y="122.5">VCC</text>
</g>
</svg>
